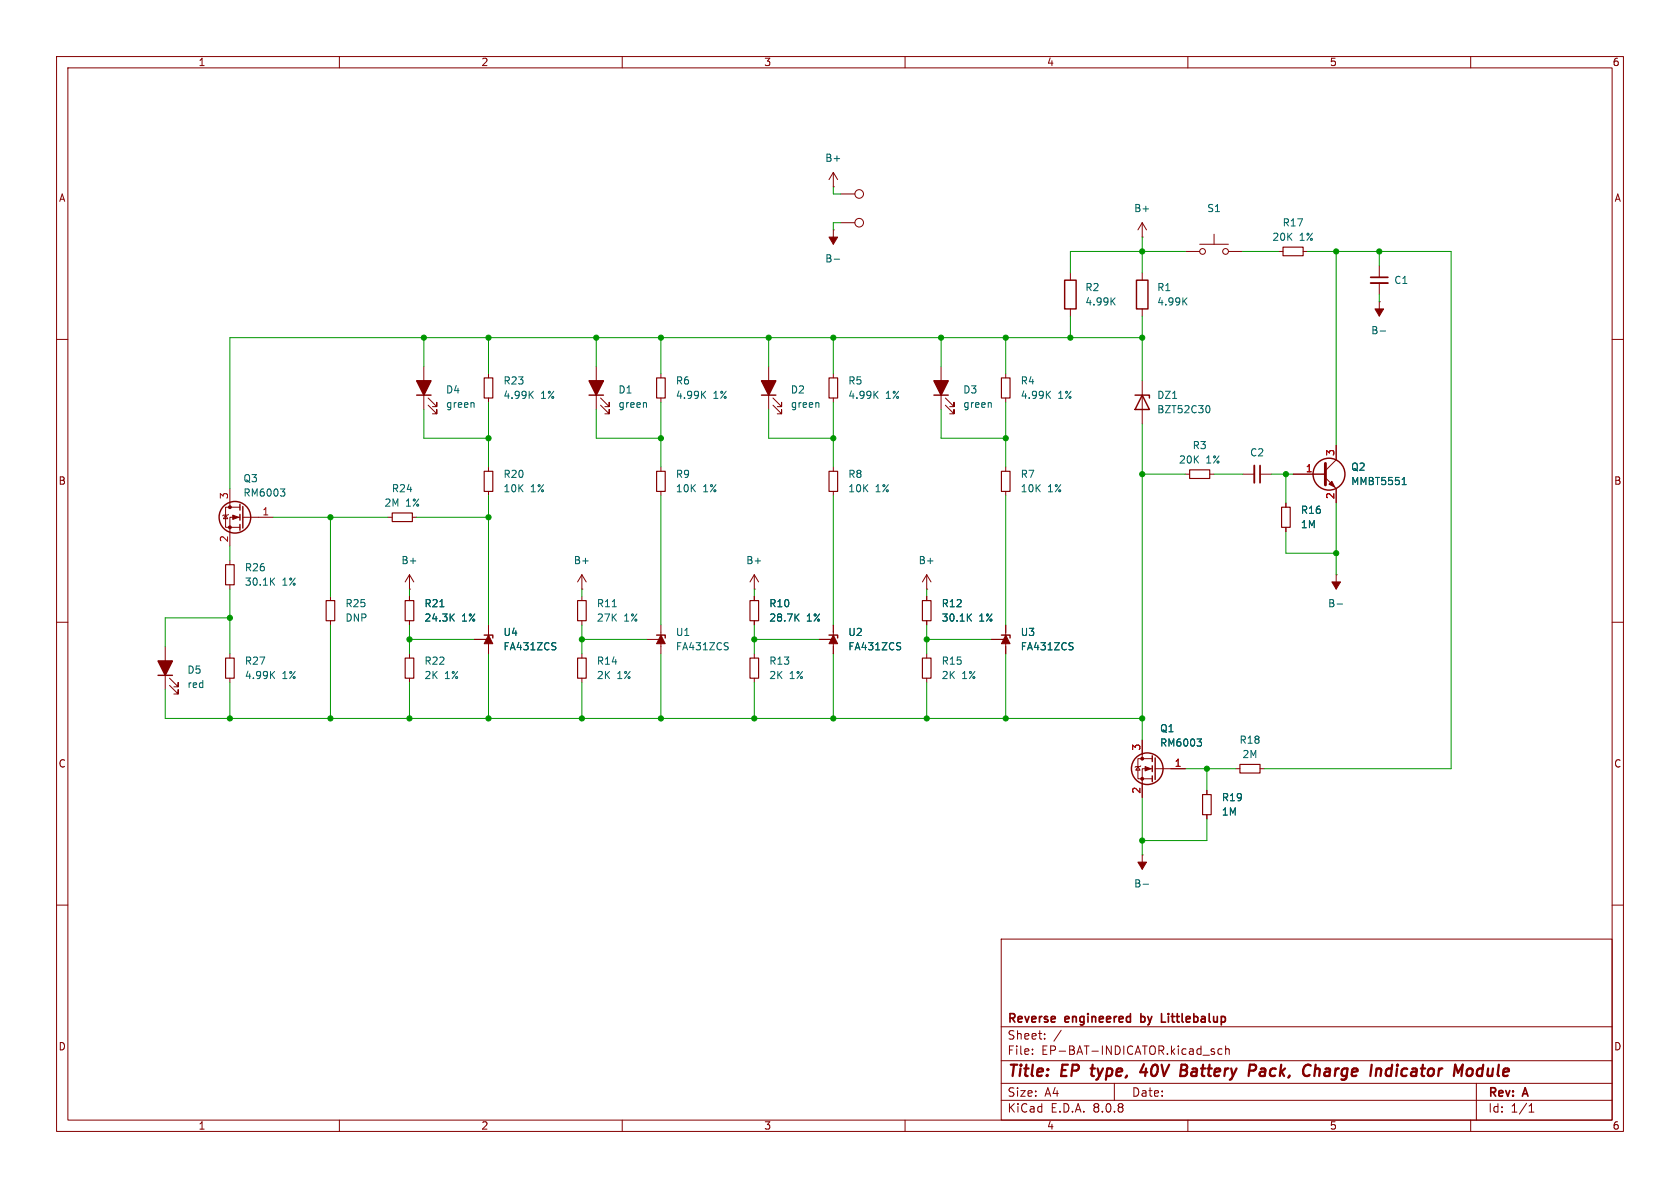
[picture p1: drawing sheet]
<svg xmlns="http://www.w3.org/2000/svg" width="297mm" height="210mm" viewBox="0 0 297 210" stroke-linecap="round" stroke-linejoin="round" font-family="sans-serif">
<g fill="none" stroke="#840000" stroke-width=".18">
<path d="M10 10h277v190h-277zM12 12h273v186h-273zM60 10v2M110 10v2M160 10v2M210 10v2M260 10v2M147.3 33h.1M147.3 30.5l-.7 1.3M147.3 30.5v2.5M147.3 30.5l.8 1.3M148.6 34.3h2.5"/>
<path d="M148.6 39.4h2.5M201.9 39.4l-.7 1.2M201.9 39.4v2.5M201.9 39.4l.8 1.2M147.3 40.6h.1M147.3 40.6v2.6M189.2 48.3v1.2M189.2 54.6v1.3M201.9 41.9h.1M201.9 48.3v1.2M201.9 54.6v1.3M209.5 44.5h2.6"/>
<path d="M212.1 43.2h5.1M214.6 41.4v1.8M217.2 44.5h2.5M226.1 44.5h.7M230.4 44.5h.7M243.8 53.3h.1M243.8 47v2M243.8 50v2.1M243.8 53.3v2.6M10 60h2M74.9 64.8v7.6M75.7 71.6l1.5 1.6v-.8v.8h-.7"/>
<path d="M75.7 70.4l1.5 1.5v-.8v.8h-.7M86.4 66v.8M86.4 70.4v.7M105.4 64.8v7.6M106.2 71.6l1.5 1.6v-.8v.8h-.8M106.2 70.4l1.5 1.5v-.8v.8h-.8M116.8 66v.8M116.8 70.4v.7M135.9 64.8v7.6M136.7 71.6l1.5 1.6v-.8v.8h-.8M136.7 70.4l1.5 1.5v-.8v.8h-.8M147.3 66v.8"/>
<path d="M147.3 70.4v.7M166.4 64.8v7.6M167.1 71.6l1.6 1.6v-.8v.8h-.8M167.1 70.4l1.6 1.5v-.8v.8h-.8M177.8 66v.8M177.8 70.4v.7M201.9 67.3v7.6M236.2 78.7v2.6l-1.9 1.9M285 60h2M39.9 91.1l.4 .6h-.8zM40.4 90.9l-.1 .2h-.8l-.1 .1M40.6 86.4v3.3"/>
<path d="M40.6 99.1v.7M42.4 91.4h-1.8v5.1M42.4 89.7h-2.5v3.5h2.5M42.9 91.4h5.4M68.6 91.4h.7M72.9 91.4h.8M86.4 82.6v.7M86.4 86.9v.7M116.8 82.6v.7M116.8 86.9v.7M147.3 82.6v.7M147.3 86.9v.7"/>
<path d="M177.8 82.6v.7M177.8 86.9v.7M209.5 83.8h.8M213.9 83.8h.7M219.7 83.8h2M222.8 83.8h2M227.3 88.9v.8M227.3 93.2v.8M228.6 83.8h5.7M234.3 84.5l1.9 1.9v2.5M10 110h2M29.2 114.3v7.6"/>
<path d="M30 119.9l1.5 1.5v-.7v.7h-.8M40.6 103.4v.7M40.6 115.6v.7M40.6 119.9v.8M58.4 105.4v.8M58.4 109.7v.8M72.4 104.1h.1M72.4 101.6v2.5M72.4 105.4v.8M72.4 109.7v.8M72.4 115.6v.7M72.4 119.9v.8"/>
<path d="M72.4 101.6l-.8 1.3M72.4 101.6l.8 1.3M83.8 113h2.6M86.4 110.5v5.1M102.9 104.1h.1M102.9 101.6v2.5M102.9 105.4v.8M102.9 109.7v.8M102.9 115.6v.7M102.9 119.9v.8M102.9 101.6l-.8 1.3M102.9 101.6l.7 1.3"/>
<path d="M114.3 113h2.5M116.8 110.5v5.1M133.3 104.1h.1M133.3 101.6v2.5M133.3 105.4v.8M133.3 109.7v.8M133.3 115.6v.7M133.3 119.9v.8M133.3 101.6l-.7 1.3M133.3 101.6l.8 1.3M144.8 113h2.5M147.3 110.5v5.1"/>
<path d="M163.8 104.1h.1M163.8 101.6v2.5M163.8 105.4v.8M163.8 109.7v.8M163.8 115.6v.7M163.8 119.9v.8M163.8 101.6l-.7 1.3M163.8 101.6l.8 1.3M175.3 113h2.5M177.8 110.5v5.1M236.2 101.6h.1M236.2 101.6v2.5"/>
<path d="M285 110h2M30 121.2l1.5 1.5v-.8v.8h-.8M201.2 135.5l.3 .6h-.7zM201.7 135.4l-.2 .1h-.7l-.1 .1M201.9 130.8v3.3M203.7 135.9h-1.8v5.1M203.7 134.1h-2.5v3.6h2.5M204.2 135.9h5.3M213.4 139.7v.8M218.4 135.9h.8M222.8 135.9h.7M201.9 151.1h.1"/>
<path d="M201.9 151.1v2.6M213.4 144v.8M10 160h2M177 166h108v32h-108zM285 160h2M60 198v2M110 198v2M160 198v2M177 194.5h108M177 191.5h108M177 187.5h108M177 181.5h108"/>
<path d="M182.5 186.3v.1M182.5 185.5v.1M184.7 183.6v.1M184.7 182.8v.1M187.6 182.1l-1.3 2M197 191.5v3M210 198v2M214.2 185.8l.5 .2v.1v.2l-.5 .1M214.2 185.5h.5M216 185.5l-.4-.1-.3 .3v.4l.2 .2h.5M216.7 185.5l.2-.1 .3 .1 .1 .9M216.7 184.9v1.5"/>
<path d="M260 198v2M261 191.5v6.5M270.3 196.6h.9M270.3 195.5l.4-.4v1.5"/>
<circle cx="151.9" cy="34.3" r=".76"/>
<circle cx="151.9" cy="39.4" r=".76"/>
<circle cx="212.6" cy="44.5" r=".51"/>
<circle cx="216.7" cy="44.5" r=".51"/>
</g>
<g fill="none" stroke="#840000" stroke-width=".4">
<path d="M192.8 188.9h.8M193.2 188.2l-.2 1.7 .2 .3M202.2 188.1l-.6 1.4h1.2M202.6 188.9l-.2 1.3M209.6 188.2a.49 .49 0 0 1 .3 .5 .49 .49 0 0 1-.5 .5l.3 .1a.58 .58 0 0 1-.3 .9M221.9 188.3a.53 .53 0 0 1 0 .8M223.5 188.9l-.6 .1M223.5 189.4h-.5a.4 .4 0 0 0-.3 .4 .4 .4 0 0 0 .2 .4h.5M232.5 189.1a.49 .49 0 0 1 .8 .1l-.1 1M232.6 188.2l-.3 2M245 190l.3 .2 .6-.1M246 189a.66 .66 0 0 0-1 .3"/>
<path d="M246.1 188.2l-.2 2M260 188.9l.4 .4-.1 .5-.2 .3M261.9 188.9a.66 .66 0 0 0-.8 .4v.5l.1 .3 .2 .1 .6-.1"/>
</g>
<path d="M242.3 49h3.1M222.8 82.3v3M201.7 179.2v1.5M201.8 179.7l-.1 .1M201.7 180.6l.1 .1M205.3 180.7h.8" fill="none" stroke="#840000" stroke-width=".3"/>
<g fill="none" stroke="#840000" stroke-width=".2">
<path d="M226.8 43.7h3.6v1.5h-3.6zM85.6 66.8h1.5v3.6h-1.5zM116.1 66.8h1.5v3.6h-1.5zM146.6 66.8h1.5v3.6h-1.5zM177 66.8h1.6v3.6h-1.6zM39.9 99.8h1.5v3.6h-1.5zM69.3 90.7h3.6v1.5h-3.6zM85.6 83.3h1.5v3.6h-1.5zM116.1 83.3h1.5v3.6h-1.5zM146.6 83.3h1.5v3.6h-1.5zM177 83.3h1.6v3.6h-1.6zM210.3 83.1h3.6v1.5h-3.6z"/>
<path d="M226.6 89.7h1.5v3.5h-1.5zM39.9 116.3h1.5v3.6h-1.5zM57.7 106.2h1.5v3.5h-1.5zM71.6 106.2h1.6v3.5h-1.6zM71.6 116.3h1.6v3.6h-1.6zM102.1 116.3h1.5v3.6h-1.5zM102.1 106.2h1.5v3.5h-1.5zM132.6 106.2h1.5v3.5h-1.5zM132.6 116.3h1.5v3.6h-1.5zM163.1 116.3h1.5v3.6h-1.5zM163.1 106.2h1.5v3.5h-1.5zM219.2 135.1h3.6v1.6h-3.6z"/>
<path d="M212.6 140.5h1.5v3.5h-1.5z"/>
</g>
<g fill="none" stroke="#006464" stroke-width=".18">
<path d="M147.5 45.8h.9M196.6 53.2l.5 .7M197.1 52.6l-.7 .8M209.3 53.2l.5 .7M209.8 52.6l-.7 .8M244 58.5h1M83.7 71.2l.1 .8M93.7 69.7l.6 .7M94.3 69.2l-.8 .7M114.2 71.2l.1 .8M124.2 69.7l.6 .7M124.8 69.2l-.8 .7"/>
<path d="M144.7 71.2l.1 .8M154.7 69.7l.5 .7M155.2 69.2l-.7 .7M175.2 71.2l.1 .8M185.2 69.7l.5 .7M185.7 69.2l-.7 .7M213.5 71.7a.68 .68 0 0 1 .4 .6 .68 .68 0 0 1-.4 .7M49.6 86.4h.8l-.5 .5M50.1 86.9l.3 .3v.3l-.3 .2M247.9 85.7h.7M248.1 84.6l.1-.2v1.3M48 102.7l.6 .7"/>
<path d="M48 119.2l.6 .8M48.6 102.2l-.8 .7M48.6 118.7l-.8 .7M77.8 107.3h.7M79.8 109.1l.5 .7M80.3 108.5l-.7 .8M98.1 113.6l.2 .1M98.1 114.3l.2 .2-.2 .3M108.2 107.3h.8M128.6 113.6l.1 .1M128.6 114.3l.1 .2-.1 .3M140.7 109.1l.6 .7"/>
<path d="M141.3 108.5l-.8 .8M159 113.6l.2 .1M159.1 114.3l.1 .2-.1 .3M171.2 109.1l.5 .7M171.7 108.5l-.7 .8M189.5 113.6l.2 .1M189.6 114.3l.1 .2-.1 .3M236.4 106.8h.9M211.6 130.6h.8l-.4 .5M212.2 131.1l.2 .3v.3l-.2 .2M202.1 156.3h.9"/>
</g>
<g fill="none" stroke="#840000" stroke-width=".25">
<path d="M188.2 49.5h2v5.1h-2zM200.9 49.5h2v5.1h-2zM73.7 69.9h2.5M104.1 69.9h2.6M134.6 69.9h2.6M165.1 69.9h2.5M200.7 69.9h2.5v.5M201.9 69.9l1.3 2.5h-2.5zM42.4 89.2v1M42.4 90.9v1M42.4 92.7v1M42.9 89.5v3.8"/>
<path d="M27.9 119.4h2.6M85.6 112.3h1.5v.5M116.1 112.3h1.5v.5M146.6 112.3h1.5v.5M177 112.3h1.6v.5M203.7 133.6v1M203.7 135.4v1M203.7 137.2v1M204.2 134v3.8"/>
<circle cx="41.5" cy="91.4" r="2.79"/>
<circle cx="234.9" cy="83.8" r="2.82"/>
<circle cx="202.8" cy="135.9" r="2.79"/>
</g>
<g fill="#840000" stroke="#840000" stroke-width=".25">
<path d="M104.1 67.3h2.6l-1.3 2.6z"/>
<path d="M73.7 67.3h2.5l-1.3 2.6z"/>
<path d="M27.9 116.8h2.6l-1.3 2.6z"/>
<path d="M165.1 67.3h2.5l-1.2 2.6z"/>
<path d="M134.6 67.3h2.6l-1.3 2.6z"/>
</g>
<g fill="#840000" stroke="#840000" stroke-width=".18">
<path d="M41.1 91.1l1.1 .3-1.1 .4z"/>
<path d="M243.1 54.6h1.5l-.8 1.3z"/>
<path d="M146.6 41.9h1.5l-.8 1.3z"/>
<path d="M86.4 112.3l.7 1.5h-1.5z"/>
<path d="M201.2 152.4h1.5l-.8 1.3z"/>
<path d="M235.5 102.9h1.5l-.8 1.2z"/>
<path d="M234.9 85.6l.6-.5 .5 1z"/>
<path d="M147.3 112.3l.8 1.5h-1.5z"/>
<path d="M116.8 112.3l.8 1.5h-1.5z"/>
<path d="M202.4 135.5l1.1 .4-1.1 .4z"/>
<path d="M177.8 112.3l.8 1.5h-1.6z"/>
<circle cx="40.6" cy="93.2" r=".25"/>
<circle cx="40.6" cy="89.7" r=".25"/>
<circle cx="201.9" cy="137.7" r=".25"/>
<circle cx="201.9" cy="134.1" r=".25"/>
</g>
<path d="M242.3 50h3.1M221.7 82.3v3" fill="none" stroke="#840000" stroke-width=".33"/>
<path d="M234.3 81.9v3.8" fill="none" stroke="#840000" stroke-width=".51"/>
<g fill="none" stroke="#009600" stroke-width=".18">
<path d="M147.3 33v1.3h1.3M148.6 39.4h-1.3v1.2M74.9 59.7v5.1M86.4 59.7v6.3M105.4 59.7v5.1M116.8 59.7v6.3M135.9 59.7v5.1M147.3 59.7v6.3M166.4 59.7v5.1M177.8 59.7v6.3M189.2 55.9v3.8M201.9 59.7h-161.3v26.7"/>
<path d="M201.9 41.9v6.4M201.9 55.9v11.4M209.5 44.5h-20.3v3.8M219.7 44.5h6.4M231.1 44.5h25.4v91.4h-33M236.2 44.5v34.2M243.8 44.5v2.5M243.8 52.1v1.2M74.9 72.4v5.1h11.5M86.4 71.1v11.5M105.4 72.4v5.1h11.4M116.8 71.1v11.5"/>
<path d="M135.9 72.4v5.1h11.4M147.3 71.1v11.5M166.4 72.4v5.1h11.4M177.8 71.1v11.5M201.9 74.9v55.9M40.6 96.5v2.6M48.3 91.4h20.3M58.4 91.4v14M73.7 91.4h12.7M86.4 87.6v22.9M116.8 87.6v22.9M147.3 87.6v22.9"/>
<path d="M177.8 87.6v22.9M201.9 83.8h7.6M214.6 83.8h5.1M224.8 83.8h3.8M227.3 83.8v5.1M227.3 94v3.8h8.9M236.2 88.9v12.7M40.6 109.2h-11.4v5.1M40.6 104.1v11.5M58.4 110.5v16.5M72.4 113h11.4M72.4 104.1v1.3"/>
<path d="M72.4 110.5v5.1M86.4 115.6v11.4M102.9 113h11.4M102.9 104.1v1.3M102.9 110.5v5.1M116.8 115.6v11.4M133.3 113h11.5M133.3 104.1v1.3M133.3 110.5v5.1M147.3 115.6v11.4M163.8 104.1v1.3M163.8 110.5v5.1"/>
<path d="M163.8 113h11.5M177.8 115.6v11.4M29.2 121.9v5.1h172.7M40.6 120.7v6.3M72.4 120.7v6.3M102.9 120.7v6.3M133.3 120.7v6.3M163.8 120.7v6.3M209.5 135.9h8.9M213.4 135.9v3.8M201.9 141v10.1M213.4 144.8v3.8h-11.5"/>
</g>
<g fill="#009600" stroke="#009600" stroke-width=".18">
<circle cx="116.8" cy="77.5" r=".46"/>
<circle cx="116.8" cy="59.7" r=".46"/>
<circle cx="86.4" cy="59.7" r=".46"/>
<circle cx="74.9" cy="59.7" r=".46"/>
<circle cx="105.4" cy="59.7" r=".46"/>
<circle cx="147.3" cy="77.5" r=".46"/>
<circle cx="201.9" cy="127" r=".46"/>
<circle cx="177.8" cy="127" r=".46"/>
<circle cx="201.9" cy="148.6" r=".46"/>
<circle cx="236.2" cy="97.8" r=".46"/>
<circle cx="213.4" cy="135.9" r=".46"/>
<circle cx="163.8" cy="127" r=".46"/>
<circle cx="133.3" cy="113" r=".46"/>
<circle cx="166.4" cy="59.7" r=".46"/>
<circle cx="163.8" cy="113" r=".46"/>
<circle cx="133.3" cy="127" r=".46"/>
<circle cx="147.3" cy="127" r=".46"/>
<circle cx="135.9" cy="59.7" r=".46"/>
<circle cx="147.3" cy="59.7" r=".46"/>
<circle cx="40.6" cy="109.2" r=".46"/>
<circle cx="40.6" cy="127" r=".46"/>
<circle cx="58.4" cy="91.4" r=".46"/>
<circle cx="72.4" cy="127" r=".46"/>
<circle cx="72.4" cy="113" r=".46"/>
<circle cx="58.4" cy="127" r=".46"/>
<circle cx="243.8" cy="44.5" r=".46"/>
<circle cx="201.9" cy="44.5" r=".46"/>
<circle cx="227.3" cy="83.8" r=".46"/>
<circle cx="236.2" cy="44.5" r=".46"/>
<circle cx="189.2" cy="59.7" r=".46"/>
<circle cx="201.9" cy="59.7" r=".46"/>
<circle cx="177.8" cy="77.5" r=".46"/>
<circle cx="177.8" cy="59.7" r=".46"/>
<circle cx="201.9" cy="83.8" r=".46"/>
<circle cx="86.4" cy="77.5" r=".46"/>
<circle cx="86.4" cy="91.4" r=".46"/>
<circle cx="116.8" cy="127" r=".46"/>
<circle cx="102.9" cy="113" r=".46"/>
<circle cx="102.9" cy="127" r=".46"/>
<circle cx="86.4" cy="127" r=".46"/>
</g>
<g font-size="2.8" fill="#840000">
<text x="178" y="190.9">Title:</text>
<text x="187.7" y="190.9">EP</text>
<text x="193.8" y="190.9">type,</text>
<text x="203.3" y="190.9">40V</text>
<text x="211.1" y="190.9">Battery</text>
<text x="224" y="190.9">Pack,</text>
<text x="234.4" y="190.9">Charge</text>
<text x="247.1" y="190.9">Indicator</text>
<text x="262.7" y="190.9">Module</text>
</g>
<g font-size="2.1" fill="#840000">
<text x="178" y="184">Sheet:</text>
<text x="178" y="181.2">Reverse</text>
<text x="188.4" y="181.2">engineered</text>
<text x="202.3" y="181.2">by</text>
<text x="206.6" y="181.2">Littlebalup</text>
<text x="178" y="186.7">File:</text>
<text x="184.1" y="186.7">EP-BAT-INDICATOR.kicad_sch</text>
<text x="178" y="196.9">KiCad</text>
<text x="178" y="194.1">Size:</text>
<text x="184.7" y="194.1">A4</text>
<text x="185.7" y="196.9">E.D.A.</text>
<text x="193.3" y="196.9">8.0.8</text>
<text x="200" y="194.1">Date:</text>
<text x="263" y="194.3">Rev:</text>
<text x="263" y="196.9">Id:</text>
<text x="267.1" y="196.9">1/1</text>
<text x="269.4" y="194.3">A</text>
</g>
<g font-size="1.8" fill="#840000">
<text x="35" y="11.9">1</text>
<text x="85" y="11.9">2</text>
<text x="135" y="11.9">3</text>
<text x="185" y="11.9">4</text>
<text x="235" y="11.9">5</text>
<text x="285" y="11.9">6</text>
<text x="10.3" y="35.9">A</text>
<text x="285.3" y="35.9">A</text>
<text x="10.3" y="85.9">B</text>
<text x="285.3" y="85.9">B</text>
<text x="10.3" y="135.9">C</text>
<text x="285.3" y="135.9">C</text>
<text x="10.3" y="185.9">D</text>
<text x="285.3" y="185.9">D</text>
<text x="35" y="199.9">1</text>
<text x="85" y="199.9">2</text>
<text x="135" y="199.9">3</text>
<text x="185" y="199.9">4</text>
<text x="235" y="199.9">5</text>
<text x="285" y="199.9">6</text>
</g>
<g font-size="1.8" fill="#006464">
<text x="145.8" y="28.8">B+</text>
<text x="200.4" y="37.7">B+</text>
<text x="213.3" y="37.7">S1</text>
<text x="226.7" y="40.2">R17</text>
<text x="145.8" y="46.6">B-</text>
<text x="224.8" y="42.8">20K</text>
<text x="229.7" y="42.8">1%</text>
<text x="191.8" y="51.7">R2</text>
<text x="204.5" y="51.7">R1</text>
<text x="246.4" y="50.4">C1</text>
<text x="191.8" y="54.2">4.99K</text>
<text x="204.5" y="54.2">4.99K</text>
<text x="242.3" y="59.3">B-</text>
<text x="78.7" y="69.8">D4</text>
<text x="88.9" y="68.2">R23</text>
<text x="88.9" y="70.7">4.99K</text>
<text x="95.6" y="70.7">1%</text>
<text x="109.2" y="69.8">D1</text>
<text x="119.4" y="68.2">R6</text>
<text x="119.4" y="70.7">4.99K</text>
<text x="126.1" y="70.7">1%</text>
<text x="139.7" y="69.8">D2</text>
<text x="149.9" y="68.2">R5</text>
<text x="149.9" y="70.7">4.99K</text>
<text x="156.5" y="70.7">1%</text>
<text x="170.2" y="69.8">D3</text>
<text x="180.3" y="68.2">R4</text>
<text x="180.3" y="70.7">4.99K</text>
<text x="187" y="70.7">1%</text>
<text x="204.5" y="70.7">DZ1</text>
<text x="78.7" y="72.3">green</text>
<text x="109.2" y="72.3">green</text>
<text x="139.7" y="72.3">green</text>
<text x="170.2" y="72.3">green</text>
<text x="204.5" y="73.3">BZT52C30</text>
<text x="208.3" y="82.1">20K</text>
<text x="210.7" y="79.6">R3</text>
<text x="213.2" y="82.1">1%</text>
<text x="220.9" y="80.9">C2</text>
<text x="238.8" y="83.4">Q2</text>
<text x="42.9" y="85.4">Q3</text>
<text x="42.9" y="88">RM6003</text>
<text x="67.9" y="89.8">2M</text>
<text x="69.2" y="87.2">R24</text>
<text x="71.7" y="89.8">1%</text>
<text x="88.9" y="87.2">10K</text>
<text x="88.9" y="84.7">R20</text>
<text x="93.8" y="87.2">1%</text>
<text x="119.4" y="84.7">R9</text>
<text x="119.4" y="87.2">10K</text>
<text x="124.2" y="87.2">1%</text>
<text x="149.9" y="84.7">R8</text>
<text x="149.9" y="87.2">10K</text>
<text x="154.7" y="87.2">1%</text>
<text x="180.3" y="84.7">R7</text>
<text x="180.3" y="87.2">10K</text>
<text x="185.2" y="87.2">1%</text>
<text x="238.8" y="86">MMBT5551</text>
<text x="229.9" y="93.6">1M</text>
<text x="229.9" y="91">R16</text>
<text x="43.2" y="101.2">R26</text>
<text x="70.9" y="99.9">B+</text>
<text x="101.3" y="99.9">B+</text>
<text x="131.8" y="99.9">B+</text>
<text x="162.3" y="99.9">B+</text>
<text x="43.2" y="103.7">30.1K</text>
<text x="49.9" y="103.7">1%</text>
<text x="61" y="107.5">R25</text>
<text x="74.9" y="107.5">R21</text>
<text x="105.4" y="107.5">R11</text>
<text x="135.9" y="107.5">R10</text>
<text x="166.4" y="107.5">R12</text>
<text x="234.7" y="107.5">B-</text>
<text x="61" y="110.1">DNP</text>
<text x="74.9" y="110.1">24.3K</text>
<text x="81.6" y="110.1">1%</text>
<text x="88.9" y="112.6">U4</text>
<text x="105.4" y="110.1">27K</text>
<text x="110.3" y="110.1">1%</text>
<text x="119.4" y="112.6">U1</text>
<text x="135.9" y="110.1">28.7K</text>
<text x="142.6" y="110.1">1%</text>
<text x="149.9" y="112.6">U2</text>
<text x="166.4" y="110.1">30.1K</text>
<text x="173.1" y="110.1">1%</text>
<text x="180.3" y="112.6">U3</text>
<text x="33" y="119.3">D5</text>
<text x="43.2" y="117.7">R27</text>
<text x="74.9" y="117.7">R22</text>
<text x="88.9" y="115.2">FA431ZCS</text>
<text x="105.4" y="117.7">R14</text>
<text x="119.4" y="115.2">FA431ZCS</text>
<text x="135.9" y="117.7">R13</text>
<text x="149.9" y="115.2">FA431ZCS</text>
<text x="166.4" y="117.7">R15</text>
<text x="180.3" y="115.2">FA431ZCS</text>
<text x="33" y="121.8">red</text>
<text x="43.2" y="120.2">4.99K</text>
<text x="49.9" y="120.2">1%</text>
<text x="74.9" y="120.2">2K</text>
<text x="78.6" y="120.2">1%</text>
<text x="105.4" y="120.2">2K</text>
<text x="109.1" y="120.2">1%</text>
<text x="135.9" y="120.2">2K</text>
<text x="139.5" y="120.2">1%</text>
<text x="166.4" y="120.2">2K</text>
<text x="170" y="120.2">1%</text>
<text x="205" y="129.6">Q1</text>
<text x="219" y="131.7">R18</text>
<text x="205" y="132.2">RM6003</text>
<text x="219.5" y="134.2">2M</text>
<text x="215.9" y="141.8">R19</text>
<text x="215.9" y="144.4">1M</text>
<text x="200.4" y="157.1">B-</text>
</g>
<g font-size="1.8" fill="#a90000">
<text x="230.8" y="83.6">1</text>
<text x="236" y="80.7" transform="rotate(-90 236 80.7)">3</text>
<text x="40.4" y="88.3" transform="rotate(-90 40.4 88.3)">3</text>
<text x="236" y="88.3" transform="rotate(-90 236 88.3)">2</text>
<text x="40.4" y="96" transform="rotate(-90 40.4 96)">2</text>
<text x="46.3" y="91.2">1</text>
<text x="201.7" y="132.8" transform="rotate(-90 201.7 132.8)">3</text>
<text x="207.6" y="135.6">1</text>
<text x="201.7" y="140.4" transform="rotate(-90 201.7 140.4)">2</text>
</g>
</svg>
